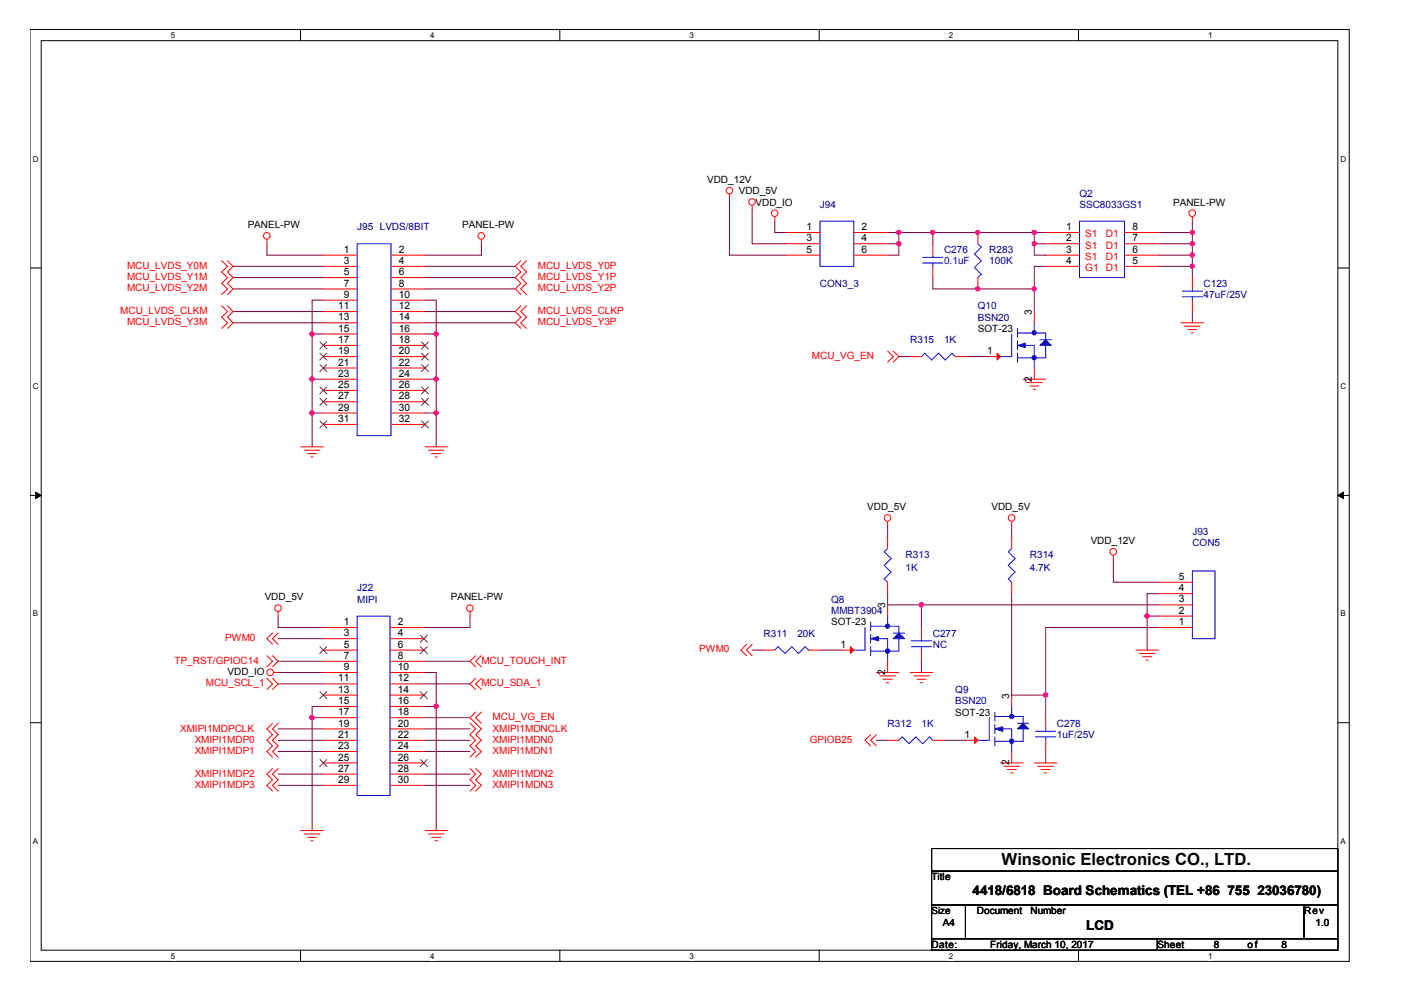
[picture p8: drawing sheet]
<svg xmlns="http://www.w3.org/2000/svg" width="297mm" height="210mm" viewBox="0 0 297 210" stroke-linecap="round" stroke-linejoin="round" font-family="sans-serif">
<path d="M6.3 6.2h279.2v197.2h-279.1zM8.7 8.6h274.3v192.5h-274.3z" fill="none" stroke="#000" stroke-width=".21"/>
<g fill="#fff">
<path d="M36.2 6.5h.9v1.9h-.9z"/>
<path d="M36.2 201.3h.9v1.9h-.9z"/>
</g>
<path d="M63.6 6.2v2.4M63.6 201.1v2.3" fill="none" stroke="#000" stroke-width=".21"/>
<g fill="#fff">
<path d="M91 6.5h.9v1.9h-.9z"/>
<path d="M91 201.3h.9v1.9h-.9z"/>
</g>
<path d="M118.4 6.2v2.4M118.4 201.1v2.3" fill="none" stroke="#000" stroke-width=".21"/>
<g fill="#fff">
<path d="M145.9 6.5h.9v1.9h-.9z"/>
<path d="M145.9 201.3h.9v1.9h-.9z"/>
</g>
<path d="M173.3 6.2v2.4M173.3 201.1v2.3" fill="none" stroke="#000" stroke-width=".21"/>
<g fill="#fff">
<path d="M200.7 6.5h1v1.9h-1z"/>
<path d="M200.7 201.3h1v1.9h-1z"/>
</g>
<path d="M228.2 6.2v2.4M228.2 201.1v2.3" fill="none" stroke="#000" stroke-width=".21"/>
<g fill="#fff">
<path d="M255.6 6.5h.9v1.9h-.9z"/>
<path d="M255.6 201.3h.9v1.9h-.9z"/>
<path d="M6.9 32.7h1.3v1.9h-1.3z"/>
<path d="M283.6 32.7h1.3v1.9h-1.3z"/>
<path d="M6.9 80.7h1.3v1.9h-1.3z"/>
<path d="M283.6 80.7h1.3v1.9h-1.3z"/>
</g>
<path d="M6.4 56.7h2.3M283 56.7h2.4" fill="none" stroke="#000" stroke-width=".21"/>
<g fill="#fff">
<path d="M6.9 128.9h1.2v1.9h-1.2z"/>
<path d="M283.6 128.9h1.2v1.9h-1.2z"/>
</g>
<path d="M6.4 104.8h2.3M7.5 104.1l1.2 .7-1.2 .7zM283 104.8h2.4M283 104.8l1.2-.7v1.4z" fill="none" stroke="#000" stroke-width=".21"/>
<path d="M7.5 104.1l1.2 .7-1.2 .7zM283 104.8l1.2-.7v1.4z" fill="#000"/>
<g fill="#fff">
<path d="M6.9 177h1.2v1.9h-1.2z"/>
<path d="M283.6 177h1.2v1.9h-1.2z"/>
</g>
<path d="M6.4 152.9h2.3M283 152.9h2.4" fill="none" stroke="#000" stroke-width=".21"/>
<path d="M66 151.9v23.8M89.7 151.9h9.7M89.7 166.2h9.7M89.7 163.8h9.7" fill="none" stroke="#800040" stroke-width=".21"/>
<circle cx="66" cy="151.8" r=".46" fill="#f0f"/>
<circle cx="66" cy="151.8" r=".46" fill="none" stroke="#f0f" stroke-width=".21"/>
<g fill="none" stroke="#800040" stroke-width=".21">
<path d="M58.8 139.9h9.6M58.8 135.1h9.6M89.7 139.9h9.7M58.8 142.3h9.6M58.8 154.2h9.6M58.8 159h9.6M58.8 156.6h9.6M58.8 144.7h9.6M68.4 149.5h-2.4v2.4h2.4M89.7 154.2h9.7M89.7 159h9.7M89.7 156.6h9.7"/>
<path d="M89.7 144.7h9.7M89.7 149.5h2.6M92.3 142.3v33.4M58.8 163.8h9.6M58.8 166.2h9.6"/>
</g>
<circle cx="92.2" cy="149.4" r=".46" fill="#f0f"/>
<circle cx="92.2" cy="149.4" r=".46" fill="none" stroke="#f0f" stroke-width=".21"/>
<path d="M252.3 49.2v2.4h-7.2M58.8 130.4v2.4h9.6M99.4 130.4v2.4h-9.7M89.7 142.3h2.6" fill="none" stroke="#800040" stroke-width=".21"/>
<circle cx="252.2" cy="51.5" r=".45" fill="#f0f"/>
<circle cx="252.2" cy="51.5" r=".45" fill="none" stroke="#f0f" stroke-width=".21"/>
<circle cx="252.2" cy="49.2" r=".45" fill="#f0f"/>
<circle cx="252.2" cy="49.2" r=".45" fill="none" stroke="#f0f" stroke-width=".21"/>
<path d="M218.8 51.6h2.4" fill="none" stroke="#800040" stroke-width=".21"/>
<circle cx="218.8" cy="51.5" r=".45" fill="#f0f"/>
<circle cx="218.8" cy="51.5" r=".45" fill="none" stroke="#f0f" stroke-width=".21"/>
<path d="M218.8 49.2v2.4" fill="none" stroke="#800040" stroke-width=".21"/>
<circle cx="218.8" cy="49.2" r=".45" fill="#f0f"/>
<circle cx="218.8" cy="49.2" r=".45" fill="none" stroke="#f0f" stroke-width=".21"/>
<path d="M252.3 51.6v7.1M206.9 61.1h11.9" fill="none" stroke="#800040" stroke-width=".21"/>
<circle cx="252.2" cy="56.3" r=".45" fill="#f0f"/>
<circle cx="252.2" cy="56.3" r=".45" fill="none" stroke="#f0f" stroke-width=".21"/>
<path d="M197.4 58.7v2.4h9.5" fill="none" stroke="#800040" stroke-width=".21"/>
<circle cx="206.9" cy="61.1" r=".45" fill="#f0f"/>
<circle cx="206.9" cy="61.1" r=".45" fill="none" stroke="#f0f" stroke-width=".21"/>
<path d="M197.4 49.2v2.4M206.9 49.2h11.9M245.1 56.4h7.2M245.1 54h7.2M252.3 46.8v2.4h-7.2M252.3 65.9v2.4" fill="none" stroke="#800040" stroke-width=".21"/>
<circle cx="252.2" cy="53.9" r=".46" fill="#f0f"/>
<circle cx="252.2" cy="53.9" r=".46" fill="none" stroke="#f0f" stroke-width=".21"/>
<path d="M218.8 49.2h2.4M218.8 51.6v2.4h2.4M221.2 56.4h-2.4v9.5" fill="none" stroke="#800040" stroke-width=".21"/>
<circle cx="218.8" cy="61.1" r=".45" fill="#f0f"/>
<circle cx="218.8" cy="61.1" r=".45" fill="none" stroke="#f0f" stroke-width=".21"/>
<path d="M187.8 51.6h2.4M190.2 49.2h7.2" fill="none" stroke="#800040" stroke-width=".21"/>
<circle cx="190.2" cy="51.5" r=".46" fill="#f0f"/>
<circle cx="190.2" cy="51.5" r=".46" fill="none" stroke="#f0f" stroke-width=".21"/>
<path d="M187.8 49.2h2.4M190.2 51.6v2.4" fill="none" stroke="#800040" stroke-width=".21"/>
<circle cx="190.2" cy="49.2" r=".46" fill="#f0f"/>
<circle cx="190.2" cy="49.2" r=".46" fill="none" stroke="#f0f" stroke-width=".21"/>
<path d="M187.8 54h2.4M190.2 49.2v2.4M197.4 49.2h9.5" fill="none" stroke="#800040" stroke-width=".21"/>
<circle cx="206.9" cy="49.2" r=".45" fill="#f0f"/>
<circle cx="206.9" cy="49.2" r=".45" fill="none" stroke="#f0f" stroke-width=".21"/>
<circle cx="197.3" cy="49.2" r=".46" fill="#f0f"/>
<circle cx="197.3" cy="49.2" r=".46" fill="none" stroke="#f0f" stroke-width=".21"/>
<path d="M154.3 42.1v11.9h12M159.1 44.4v7.2h7.2M163.9 46.8v2.4h2.4M242.7 130.4v7.2" fill="none" stroke="#800040" stroke-width=".21"/>
<circle cx="242.7" cy="130.4" r=".46" fill="#f0f"/>
<circle cx="242.7" cy="130.4" r=".46" fill="none" stroke="#f0f" stroke-width=".21"/>
<g fill="none" stroke="#800040" stroke-width=".21">
<path d="M49.3 58.7h19.1M49.3 56.4h19.1M56.5 51.6v2.4h11.9M89.9 58.7h19.1M89.9 56.4h19.1M101.9 51.6v2.4h-12M49.3 61.1h19.1M49.3 65.9h19.1M49.3 68.3h19.1M66 70.7h2.4M68.4 63.5h-2.4v16.7M89.9 61.1h19.1"/>
<path d="M89.9 65.9h19.1M89.9 68.3h19.1M89.9 63.5h2.4v7.2h-2.4M66 87.4v7.1M92.3 87.4v7.1M235.5 118.4v4.8h9.6M245.1 125.6h-2.4v4.8h2.4"/>
</g>
<circle cx="66" cy="80.2" r=".46" fill="#f0f"/>
<circle cx="66" cy="80.2" r=".46" fill="none" stroke="#f0f" stroke-width=".21"/>
<circle cx="66" cy="70.7" r=".47" fill="#f0f"/>
<circle cx="66" cy="70.7" r=".47" fill="none" stroke="#f0f" stroke-width=".21"/>
<path d="M92.3 70.7v9.5" fill="none" stroke="#800040" stroke-width=".21"/>
<circle cx="92.3" cy="80.2" r=".45" fill="#f0f"/>
<circle cx="92.3" cy="80.2" r=".45" fill="none" stroke="#f0f" stroke-width=".21"/>
<circle cx="92.2" cy="70.7" r=".46" fill="#f0f"/>
<circle cx="92.2" cy="70.7" r=".46" fill="none" stroke="#f0f" stroke-width=".21"/>
<path d="M66 87.4h2.4" fill="none" stroke="#800040" stroke-width=".21"/>
<circle cx="66" cy="87.4" r=".46" fill="#f0f"/>
<circle cx="66" cy="87.4" r=".46" fill="none" stroke="#f0f" stroke-width=".21"/>
<path d="M66 80.2v7.2M92.3 80.2v7.2h-2.4" fill="none" stroke="#800040" stroke-width=".21"/>
<circle cx="92.3" cy="87.4" r=".45" fill="#f0f"/>
<circle cx="92.3" cy="87.4" r=".45" fill="none" stroke="#f0f" stroke-width=".21"/>
<path d="M66 80.2h2.4M89.9 80.2h2.4M187.8 111.3v2.4M214 111.3v2.4M159.1 137.6h2.4M173.5 137.6h4.7M187.8 125.6v2.4h57.3M194.9 128v4.8M194.9 139.9v2.4M245.1 132.8h-23.9v14.3h-7.2M185.4 156.6h2.4M199.7 156.6h4.8" fill="none" stroke="#800040" stroke-width=".21"/>
<circle cx="194.9" cy="128" r=".45" fill="#f0f"/>
<circle cx="194.9" cy="128" r=".45" fill="none" stroke="#f0f" stroke-width=".21"/>
<path d="M221.2 147.1v4.8M221.2 159v2.4" fill="none" stroke="#800040" stroke-width=".21"/>
<circle cx="221.2" cy="147.1" r=".46" fill="#f0f"/>
<circle cx="221.2" cy="147.1" r=".46" fill="none" stroke="#f0f" stroke-width=".21"/>
<path d="M190.2 75.5h2.4M204.5 75.5h4.8M214 125.6v21.5" fill="none" stroke="#800040" stroke-width=".21"/>
<g fill="none" stroke="#f00" stroke-width=".21">
<path d="M46.9 55.2l1.2 1.2-1.2 1.1 1.2 1.2-1.2 1.3 1.2 1.1-1.2 1.2M48.1 55.2l1.2 1.2-1.2 1.1 1.2 1.2-1.2 1.3 1.2 1.1-1.2 1.2M56.5 50.6v1M101.9 50.6v1M110.2 55.2l-1.2 1.2 1.2 1.1-1.2 1.2 1.2 1.3-1.2 1.1 1.2 1.2M111.4 55.2l-1.2 1.2 1.2 1.1-1.2 1.2 1.2 1.3-1.2 1.1 1.2 1.2M154.3 41.1v1M159.1 43.4v1M163.9 45.9v.9M252.3 45.9v.9M46.9 64.7l1.2 1.2-1.2 1.2 1.2 1.2-1.2 1.2M48.1 64.7l1.2 1.2-1.2 1.2 1.2 1.2-1.2 1.2"/>
<path d="M110.2 64.7l-1.2 1.2 1.2 1.2-1.2 1.2 1.2 1.2M111.4 64.7l-1.2 1.2 1.2 1.2-1.2 1.2 1.2 1.2M187.8 74.3l1.2 1.2-1.2 1.1M189 74.3l1.2 1.2-1.2 1.1M249.9 68.3h4.7M250.6 69h3.3M251.3 69.7h1.9M252 70.5h.5M63.6 94.5h4.8M64.3 95.3h3.4M65.1 96h1.9M65.8 96.7h.5"/>
<path d="M89.9 94.5h4.8M90.6 95.3h3.3M91.3 96h2M92 96.7h.5M216.5 80.2h4.7M217.2 81h3.3M217.9 81.7h1.9M218.6 82.4h.5M187.8 110.3v1M214 110.3v1M235.5 117.5v.9M56.5 138.7l1.2 1.2-1.2 1.2"/>
<path d="M57.7 138.7l1.1 1.2-1.1 1.2M57.7 134l-1.2 1.1 1.2 1.2M58.8 129.4v1M58.8 134l-1.1 1.1 1.1 1.2M99.4 129.4v1M100.6 138.7l-1.2 1.2 1.2 1.2M101.9 138.7l-1.3 1.2 1.3 1.2M157.9 136.3l-1.1 1.3 1.1 1.1M159.1 136.3l-1.2 1.3 1.2 1.1M240.3 137.6h4.8M241 138.3h3.4M241.8 139h1.9"/>
<path d="M242.5 139.7h.5M56.5 143.5l1.2 1.2-1.2 1.2M57.7 143.5l1.1 1.2-1.1 1.2M57.7 153l-1.2 1.2 1.2 1.3-1.2 1.1 1.2 1.2-1.2 1.2 1.2 1.2M57.9 142.3h.9M58.8 153l-1.1 1.2 1.1 1.3-1.1 1.1 1.1 1.2-1.1 1.2 1.1 1.2M99.4 153l1.2 1.2-1.2 1.3 1.2 1.1-1.2 1.2 1.2 1.2-1.2 1.2M100.6 150.7l-1.2 1.2 2.5 2.3-1.3 1.3 1.3 1.1-1.3 1.2 1.3 1.2-1.3 1.2M100.6 143.5l-1.2 1.2 1.2 1.2M101.9 143.5l-1.3 1.2 1.3 1.2M101.9 150.7l-1.3 1.2 1.3 1.1M184.2 155.5l-1.2 1.1 1.2 1.2"/>
<path d="M185.4 155.5l-1.2 1.1 1.2 1.2M185.4 142.3h4.8M186.1 143h3.3M186.8 143.7h2M187.5 144.5h.5M192.6 142.3h4.8M193.3 143h3.3M194 143.7h1.9M194.7 144.5h.5M57.7 162.6l-1.2 1.2 1.2 1.2-1.2 1.2 1.2 1.2M58.8 162.6l-1.1 1.2 1.1 1.2-1.1 1.2 1.1 1.2M63.6 175.7h4.8"/>
<path d="M64.3 176.5h3.4M65.1 177.2h1.9M65.8 177.9h.5M89.9 175.7h4.8M90.6 176.5h3.3M91.3 177.2h2M92 177.9h.5M99.4 162.6l1.2 1.2-1.2 1.2 1.2 1.2-1.2 1.2M100.6 162.6l1.3 1.2-1.3 1.2 1.3 1.2-1.3 1.2M211.7 161.4h4.8M212.4 162.2h3.3M213.1 162.8h1.9"/>
<path d="M213.8 163.5h.5M218.8 161.4h4.8M219.5 162.2h3.4M220.3 162.8h1.9M221 163.5h.4"/>
<circle cx="56.5" cy="49.9" r=".7"/>
<circle cx="101.8" cy="49.9" r=".7"/>
<circle cx="154.3" cy="40.3" r=".7"/>
<circle cx="159.1" cy="42.7" r=".69"/>
<circle cx="163.9" cy="45.1" r=".7"/>
<circle cx="252.2" cy="45.1" r=".7"/>
<circle cx="187.8" cy="109.6" r=".7"/>
<circle cx="214" cy="109.6" r=".7"/>
<circle cx="235.5" cy="116.7" r=".7"/>
<circle cx="58.8" cy="128.7" r=".7"/>
<circle cx="99.4" cy="128.7" r=".7"/>
<circle cx="57.2" cy="142.3" r=".7"/>
</g>
<path d="M197.1 179.5h85.9v4.8h-85.9zM197.1 184.3h85.9v7.2h-85.9zM197.1 191.5h7.2v7.1h-7.2zM197.1 198.6h47.8v2.5h-47.8zM204.3 191.5h71.6v7.1h-71.6zM244.9 198.6h38.1v2.5h-38.1zM275.9 191.5h7.1v7.1h-7.1z" fill="none" stroke="#000" stroke-width=".21"/>
<path d="M216.5 153l1.1 1.2h-2.3z" fill="#00f"/>
<path d="M209.3 151.9v4.7h-2.4M210.5 151.6h6v1.4M210.5 150.7v1.9M210.5 153.3v1.9M210.5 155.9v1.9M211.7 154.2h2.3v4.8M214 149.5v2.1M215.3 153h2.3M216.5 153l1.1 1.2h-2.3zM216.5 154.2v2.7h-6" fill="none" stroke="#00f" stroke-width=".21"/>
<path d="M210.5 154.2l1.6-.4v.9z" fill="#00f"/>
<path d="M210.5 154.2l1.6-.4v.9z" fill="none" stroke="#00f" stroke-width=".21"/>
<circle cx="214" cy="151.6" r=".47" fill="#00f"/>
<circle cx="214" cy="151.6" r=".47" fill="none" stroke="#00f" stroke-width=".21"/>
<circle cx="214" cy="156.9" r=".47" fill="#00f"/>
<circle cx="214" cy="156.9" r=".47" fill="none" stroke="#00f" stroke-width=".21"/>
<path d="M214 147.1v2.4" fill="none" stroke="#f00" stroke-width=".21"/>
<path d="M206.2 155.9l.7 .7-.7 .8z" fill="#f00"/>
<g fill="none" stroke="#f00" stroke-width=".21">
<path d="M206.9 49.2v2.4M206.9 58.7v2.4M221.2 49.2h7.2M221.2 51.6h7.2M221.2 56.4h7.2M221.2 54h7.2M237.9 49.2h7.2M237.9 51.6h7.2M237.9 56.4h7.2M237.9 54h7.2M68.4 132.8h7.2M68.4 135.1h7.2"/>
<path d="M68.4 137.6h7.2M68.4 139.9h7.2M82.5 132.8h7.2M82.5 135.1h7.2M82.5 137.6h7.2M82.5 139.9h7.2M194.9 132.8v2.3M194.9 137.6v2.3M68.4 156.6h7.2M68.4 142.3h7.2M68.4 144.7h7.2M68.4 147.1h7.2"/>
<path d="M68.4 149.5h7.2M68.4 151.9h7.2M68.4 154.2h7.2M68.4 159h7.2M82.5 156.6h7.2M82.5 142.3h7.2M82.5 144.7h7.2M82.5 147.1h7.2M82.5 149.5h7.2M82.5 151.9h7.2M82.5 154.2h7.2M82.5 159h7.2"/>
<path d="M187.8 156.6h2.4M197.4 156.6h2.3M204.5 156.6h2.4M206.2 155.9l.7 .7-.7 .8zM214 159v2.4M221.2 151.9v2.3M221.2 156.6v2.4M68.4 161.4h7.2M68.4 163.8h7.2M68.4 166.2h7.2M82.5 161.4h7.2M82.5 163.8h7.2"/>
<path d="M82.5 166.2h7.2"/>
</g>
<path d="M206.9 51.6l.7 .7-1.4 1.4 1.4 1.5-1.4 1.4 1.4 1.4-.7 .7M228.4 46.8h9.5v11.9h-9.5zM75.6 130.4h6.9v37.9h-6.9zM192.8 136.8h4.3M192.8 135.6h4.3M194.9 135.1v.5M194.9 136.8v.8M190.2 156.6l.7-.7 1.4 1.5 1.5-1.5 1.4 1.5 1.4-1.5 .8 .7M219.1 155.9h4.3M219.1 154.7h4.3M221.2 154.2v.5M221.2 155.9v.7" fill="none" stroke="#00f" stroke-width=".21"/>
<g fill="none" stroke="#804000" stroke-width=".21">
<path d="M67.7 136.8l1.5 1.5M69.1 136.8l-1.5 1.5M88.9 134.4l1.5 1.5M88.9 136.8l1.5 1.5M90.4 134.4l-1.5 1.5M90.4 136.8l-1.5 1.5M67.7 146.4l1.5 1.4M69.1 146.4l-1.5 1.4M88.9 146.4l1.5 1.4M90.4 146.4l-1.5 1.4M67.7 160.7l1.5 1.5M69.1 160.7l-1.5 1.5"/>
<path d="M88.9 160.7l1.5 1.5M90.4 160.7l-1.5 1.5"/>
</g>
<path d="M190.2 134l1.2 1.1h-2.4z" fill="#00f"/>
<path d="M183 132.8v4.8h-2.4M184.2 132.5h6v1.5M184.2 131.6v1.9M184.2 134.2v1.9M184.2 136.8v1.9M185.4 135.1h2.4v4.8M187.8 130.4v2.1M189 134h2.4M190.2 134l1.2 1.1h-2.4zM190.2 135.1v2.7h-6" fill="none" stroke="#00f" stroke-width=".21"/>
<path d="M184.2 135.1l1.7-.4v.9z" fill="#00f"/>
<path d="M184.2 135.1l1.7-.4v.9z" fill="none" stroke="#00f" stroke-width=".21"/>
<circle cx="187.8" cy="132.5" r=".45" fill="#00f"/>
<circle cx="187.8" cy="132.5" r=".45" fill="none" stroke="#00f" stroke-width=".21"/>
<circle cx="187.8" cy="137.8" r=".46" fill="#00f"/>
<circle cx="187.8" cy="137.8" r=".46" fill="none" stroke="#00f" stroke-width=".21"/>
<path d="M187.8 128v2.4" fill="none" stroke="#f00" stroke-width=".21"/>
<path d="M179.9 136.8l.7 .8-.7 .7z" fill="#f00"/>
<path d="M187.8 113.7v2.3M178.2 137.6h2.4M179.9 136.8l.7 .8-.7 .7zM187.8 123.2v2.4M187.8 139.9v2.4" fill="none" stroke="#f00" stroke-width=".21"/>
<path d="M187.8 116l-.7 .8 1.4 1.4-1.4 1.4 1.4 1.4-1.4 1.5 .7 .7" fill="none" stroke="#00f" stroke-width=".21"/>
<path d="M220 73.1l1.2-1.2 1.2 1.2z" fill="#00f"/>
<path d="M214 70.7v4.8h-2.3M215.3 70.5h5.9v1.4M215.3 69.5v1.9M215.3 72.1v1.9M215.3 74.7v1.9M216.5 73.1h2.3v4.8M218.8 68.3v2.2M220 73.1l1.2-1.2 1.2 1.2zM220 71.9h2.4M221.2 73.1v2.6h-5.9" fill="none" stroke="#00f" stroke-width=".21"/>
<path d="M215.3 73.1l1.6-.5v.9z" fill="#00f"/>
<path d="M215.3 73.1l1.6-.5v.9z" fill="none" stroke="#00f" stroke-width=".21"/>
<circle cx="218.8" cy="70.4" r=".46" fill="#00f"/>
<circle cx="218.8" cy="70.4" r=".46" fill="none" stroke="#00f" stroke-width=".21"/>
<circle cx="218.8" cy="75.7" r=".45" fill="#00f"/>
<circle cx="218.8" cy="75.7" r=".45" fill="none" stroke="#00f" stroke-width=".21"/>
<path d="M218.8 65.9v2.4" fill="none" stroke="#f00" stroke-width=".21"/>
<path d="M210.9 74.7l.8 .8-.8 .7z" fill="#f00"/>
<g fill="none" stroke="#f00" stroke-width=".21">
<path d="M68.4 54h7.2M68.4 56.4h7.2M68.4 58.7h7.2M82.7 54h7.2M82.7 56.4h7.2M82.7 58.7h7.2M166.3 49.2h7.2M166.3 51.6h7.2M166.3 54h7.2M180.6 49.2h7.2M180.6 51.6h7.2M180.6 54h7.2"/>
<path d="M197.4 51.6v2.4M197.4 56.4v2.3M252.3 58.7v2.4M68.4 75.5h7.2M68.4 61.1h7.2M68.4 63.5h7.2M68.4 65.9h7.2M68.4 68.3h7.2M68.4 70.7h7.2M68.4 73.1h7.2M68.4 77.9h7.2M82.7 75.5h7.2"/>
<path d="M82.7 61.1h7.2M82.7 63.5h7.2M82.7 65.9h7.2M82.7 68.3h7.2M82.7 70.7h7.2M82.7 73.1h7.2M82.7 77.9h7.2M192.6 75.5h2.3M202.1 75.5h2.4M209.3 75.5h2.4M210.9 74.7l.8 .8-.8 .7zM218.8 77.9v2.3"/>
<path d="M252.3 63.5v2.4M68.4 80.2h7.2M68.4 82.6h7.2M68.4 85h7.2M68.4 87.4h7.2M68.4 89.8h7.2M82.7 80.2h7.2M82.7 82.6h7.2M82.7 85h7.2M82.7 87.4h7.2M82.7 89.8h7.2M214 113.7v2.3"/>
<path d="M161.5 137.6h2.4M171.1 137.6h2.4M214 123.2v2.4M245.1 132.8h7.2M245.1 130.4h7.2M245.1 128h7.2M245.1 125.6h7.2M245.1 123.2h7.2"/>
</g>
<g fill="none" stroke="#00f" stroke-width=".21">
<path d="M75.6 51.6h7.1v40.6h-7.1zM173.5 46.8h7.1v9.6h-7.1zM195.2 55.6h4.3M195.2 54.5h4.3M197.4 54v.5M197.4 55.6v.8M202.1 75.5l-.7-.8-1.4 1.5-1.5-1.5-1.4 1.5-1.4-1.5-.8 .8M250.1 62.8h4.3M250.1 61.6h4.3M252.3 61.1v.5M252.3 62.8v.7M214 116l-.7 .8 1.5 1.4-1.5 1.4 1.5 1.4-1.5 1.5 .7 .7"/>
<path d="M171.1 137.6l-.8-.8-1.4 1.5-1.4-1.5-1.4 1.5-1.5-1.5-.7 .8M252.3 120.8h4.7v14.3h-4.7z"/>
</g>
<g fill="none" stroke="#804000" stroke-width=".21">
<path d="M67.7 72.4l1.5 1.4M67.7 74.7l1.5 1.5M67.7 77.1l1.5 1.5M69.1 72.4l-1.5 1.4M69.1 74.7l-1.5 1.5M69.1 77.1l-1.5 1.5M89.2 72.4l1.5 1.4M89.2 74.7l1.5 1.5M89.2 77.1l1.5 1.5M90.6 72.4l-1.4 1.4M90.6 74.7l-1.4 1.5M90.6 77.1l-1.4 1.5"/>
<path d="M67.7 81.9l1.5 1.5M67.7 84.3l1.5 1.5M67.7 89.1l1.5 1.5M69.1 81.9l-1.5 1.5M69.1 84.3l-1.5 1.5M69.1 89.1l-1.5 1.5M89.2 81.9l1.5 1.5M89.2 84.3l1.5 1.5M89.2 89.1l1.5 1.5M90.6 81.9l-1.4 1.5M90.6 84.3l-1.4 1.5M90.6 89.1l-1.4 1.5"/>
</g>
<circle cx="66" cy="151.8" r=".46" fill="#f0f"/>
<circle cx="66" cy="151.8" r=".46" fill="none" stroke="#f0f" stroke-width=".21"/>
<circle cx="92.2" cy="149.4" r=".46" fill="#f0f"/>
<circle cx="92.2" cy="149.4" r=".46" fill="none" stroke="#f0f" stroke-width=".21"/>
<circle cx="252.2" cy="51.5" r=".45" fill="#f0f"/>
<circle cx="252.2" cy="51.5" r=".45" fill="none" stroke="#f0f" stroke-width=".21"/>
<circle cx="252.2" cy="49.2" r=".45" fill="#f0f"/>
<circle cx="252.2" cy="49.2" r=".45" fill="none" stroke="#f0f" stroke-width=".21"/>
<circle cx="218.8" cy="51.5" r=".45" fill="#f0f"/>
<circle cx="218.8" cy="51.5" r=".45" fill="none" stroke="#f0f" stroke-width=".21"/>
<circle cx="218.8" cy="49.2" r=".45" fill="#f0f"/>
<circle cx="218.8" cy="49.2" r=".45" fill="none" stroke="#f0f" stroke-width=".21"/>
<circle cx="252.2" cy="56.3" r=".45" fill="#f0f"/>
<circle cx="252.2" cy="56.3" r=".45" fill="none" stroke="#f0f" stroke-width=".21"/>
<circle cx="206.9" cy="61.1" r=".45" fill="#f0f"/>
<circle cx="206.9" cy="61.1" r=".45" fill="none" stroke="#f0f" stroke-width=".21"/>
<circle cx="252.2" cy="53.9" r=".46" fill="#f0f"/>
<circle cx="252.2" cy="53.9" r=".46" fill="none" stroke="#f0f" stroke-width=".21"/>
<circle cx="218.8" cy="61.1" r=".45" fill="#f0f"/>
<circle cx="218.8" cy="61.1" r=".45" fill="none" stroke="#f0f" stroke-width=".21"/>
<circle cx="190.2" cy="51.5" r=".46" fill="#f0f"/>
<circle cx="190.2" cy="51.5" r=".46" fill="none" stroke="#f0f" stroke-width=".21"/>
<circle cx="190.2" cy="49.2" r=".46" fill="#f0f"/>
<circle cx="190.2" cy="49.2" r=".46" fill="none" stroke="#f0f" stroke-width=".21"/>
<circle cx="206.9" cy="49.2" r=".45" fill="#f0f"/>
<circle cx="206.9" cy="49.2" r=".45" fill="none" stroke="#f0f" stroke-width=".21"/>
<circle cx="197.3" cy="49.2" r=".46" fill="#f0f"/>
<circle cx="197.3" cy="49.2" r=".46" fill="none" stroke="#f0f" stroke-width=".21"/>
<circle cx="242.7" cy="130.4" r=".46" fill="#f0f"/>
<circle cx="242.7" cy="130.4" r=".46" fill="none" stroke="#f0f" stroke-width=".21"/>
<circle cx="66" cy="80.2" r=".46" fill="#f0f"/>
<circle cx="66" cy="80.2" r=".46" fill="none" stroke="#f0f" stroke-width=".21"/>
<circle cx="66" cy="70.7" r=".47" fill="#f0f"/>
<circle cx="66" cy="70.7" r=".47" fill="none" stroke="#f0f" stroke-width=".21"/>
<circle cx="92.3" cy="80.2" r=".45" fill="#f0f"/>
<circle cx="92.3" cy="80.2" r=".45" fill="none" stroke="#f0f" stroke-width=".21"/>
<circle cx="92.2" cy="70.7" r=".46" fill="#f0f"/>
<circle cx="92.2" cy="70.7" r=".46" fill="none" stroke="#f0f" stroke-width=".21"/>
<circle cx="66" cy="87.4" r=".46" fill="#f0f"/>
<circle cx="66" cy="87.4" r=".46" fill="none" stroke="#f0f" stroke-width=".21"/>
<circle cx="92.3" cy="87.4" r=".45" fill="#f0f"/>
<circle cx="92.3" cy="87.4" r=".45" fill="none" stroke="#f0f" stroke-width=".21"/>
<circle cx="194.9" cy="128" r=".45" fill="#f0f"/>
<circle cx="194.9" cy="128" r=".45" fill="none" stroke="#f0f" stroke-width=".21"/>
<circle cx="221.2" cy="147.1" r=".46" fill="#f0f"/>
<circle cx="221.2" cy="147.1" r=".46" fill="none" stroke="#f0f" stroke-width=".21"/>
<text font-size="3.5" x="211.9" y="183.1">Winsonic Electronics CO., LTD.</text>
<g font-size="2.8">
<text x="205.8" y="189.3">4418/6818 Board Schematics (TEL +86</text>
<text x="259.7" y="189.3">755</text>
<text x="266" y="189.3">23036780)</text>
<text x="229.8" y="196.7">LCD</text>
</g>
<g font-size="2.2">
<text x="72.7" y="53.5">1</text>
<text x="84.4" y="53.5">2</text>
<text x="170.6" y="48.7">1</text>
<text x="170.6" y="51.1">3</text>
<text x="170.6" y="53.5">5</text>
<text x="182.3" y="48.7">2</text>
<text x="182.3" y="51.1">4</text>
<text x="182.3" y="53.5">6</text>
<text x="225.6" y="48.7">1</text>
<text x="225.6" y="53.5">3</text>
<text x="225.6" y="51.1">2</text>
<text x="239.6" y="48.7">8</text>
<text x="239.6" y="51.1">7</text>
<text x="239.6" y="53.5">6</text>
<text x="72.7" y="55.9">3</text>
<text x="72.7" y="58.2">5</text>
<text x="84.4" y="55.9">4</text>
<text x="84.4" y="58.2">6</text>
<text x="225.6" y="55.9">4</text>
<text x="239.6" y="55.9">5</text>
<text x="71.5" y="65.4">11</text>
<text x="72.7" y="60.6">7</text>
<text x="72.7" y="63">9</text>
<text x="84.4" y="60.6">8</text>
<text x="84.4" y="63">10</text>
<text x="84.4" y="65.4">12</text>
<text x="71.5" y="67.8">13</text>
<text x="71.5" y="70.2">15</text>
<text x="84.4" y="67.8">14</text>
<text x="84.4" y="70.2">16</text>
<text x="218.3" y="66.6" transform="rotate(-90 218.3 66.6)">3</text>
<text x="71.5" y="72.6">17</text>
<text x="71.5" y="74.9">19</text>
<text x="71.5" y="77.4">21</text>
<text x="84.4" y="72.6">18</text>
<text x="84.4" y="74.9">20</text>
<text x="84.4" y="77.4">22</text>
<text x="208.8" y="74.9">1</text>
<text x="71.5" y="79.7">23</text>
<text x="71.5" y="82.1">25</text>
<text x="84.4" y="79.7">24</text>
<text x="84.4" y="82.1">26</text>
<text x="218.3" y="80.7" transform="rotate(-90 218.3 80.7)">2</text>
<text x="71.5" y="84.5">27</text>
<text x="71.5" y="86.9">29</text>
<text x="71.5" y="89.3">31</text>
<text x="84.4" y="84.5">28</text>
<text x="84.4" y="86.9">30</text>
<text x="84.4" y="89.3">32</text>
<text x="249.4" y="125.1">4</text>
<text x="249.4" y="122.7">5</text>
<text x="187.3" y="128.7" transform="rotate(-90 187.3 128.7)">3</text>
<text x="249.4" y="129.9">2</text>
<text x="249.4" y="127.5">3</text>
<text x="72.7" y="132.3">1</text>
<text x="72.7" y="134.6">3</text>
<text x="72.7" y="137">5</text>
<text x="84.2" y="132.3">2</text>
<text x="84.2" y="134.6">4</text>
<text x="84.2" y="137">6</text>
<text x="177.8" y="137">1</text>
<text x="249.4" y="132.3">1</text>
<text x="72.7" y="139.4">7</text>
<text x="72.7" y="141.8">9</text>
<text x="84.2" y="139.4">8</text>
<text x="84.2" y="141.8">10</text>
<text x="187.3" y="142.8" transform="rotate(-90 187.3 142.8)">2</text>
<text x="71.5" y="144.2">11</text>
<text x="71.5" y="146.6">13</text>
<text x="71.5" y="149">15</text>
<text x="84.2" y="144.2">12</text>
<text x="84.2" y="146.6">14</text>
<text x="84.2" y="149">16</text>
<text x="213.5" y="147.8" transform="rotate(-90 213.5 147.8)">3</text>
<text x="71.5" y="151.4">17</text>
<text x="71.5" y="153.7">19</text>
<text x="84.2" y="151.4">18</text>
<text x="84.2" y="153.7">20</text>
<text x="71.5" y="156.1">21</text>
<text x="71.5" y="158.5">23</text>
<text x="71.5" y="160.9">25</text>
<text x="84.2" y="156.1">22</text>
<text x="84.2" y="158.5">24</text>
<text x="84.2" y="160.9">26</text>
<text x="204" y="156.1">1</text>
<text x="213.5" y="161.9" transform="rotate(-90 213.5 161.9)">2</text>
<text x="71.5" y="163.3">27</text>
<text x="71.5" y="165.7">29</text>
<text x="84.2" y="163.3">28</text>
<text x="84.2" y="165.7">30</text>
</g>
<g font-size="2.2" fill="#f00">
<text x="229.6" y="50.2">S1</text>
<text x="229.6" y="52.6">S1</text>
<text x="234" y="50.2">D1</text>
<text x="234" y="52.6">D1</text>
<text x="229.6" y="57.4">G1</text>
<text x="229.6" y="55">S1</text>
<text x="234" y="55">D1</text>
<text x="234" y="57.4">D1</text>
</g>
<g font-size="2.1">
<text x="149.6" y="38.7">VDD_12V</text>
<text x="156.3" y="41.1">VDD_5V</text>
<text x="159.9" y="43.5">VDD_IO</text>
<text x="248.2" y="43.5">PANEL-PW</text>
<text x="52.4" y="48.3">PANEL-PW</text>
<text x="97.8" y="48.3">PANEL-PW</text>
<text x="206.9" y="70.2">SOT-23</text>
<text x="183.5" y="108">VDD_5V</text>
<text x="209.8" y="108">VDD_5V</text>
<text x="230.8" y="115.1">VDD_12V</text>
<text x="56" y="127.1">VDD_5V</text>
<text x="95.4" y="127.1">PANEL-PW</text>
<text x="175.9" y="132.3">SOT-23</text>
<text x="48.1" y="142.8">VDD_IO</text>
<text x="202.1" y="151.4">SOT-23</text>
<text x="197.1" y="186.3">Title</text>
<text x="197.1" y="193.4">Size</text>
<text x="199.5" y="195.8">A4</text>
<text x="206.7" y="193.4">Document</text>
<text x="218" y="193.4">Number</text>
<text x="275.9" y="193.4">Rev</text>
<text x="278.3" y="195.8">1.0</text>
<text x="197.1" y="200.6">Date:</text>
<text x="209.5" y="200.6">Friday, March 10, 2017</text>
<text x="244.9" y="200.6">Sheet</text>
<text x="256.8" y="200.6">8</text>
<text x="263.9" y="200.6">of</text>
<text x="271.1" y="200.6">8</text>
</g>
<g font-size="2.1" fill="#000080">
<text x="228.4" y="41.6">Q2</text>
<text x="173.5" y="44">J94</text>
<text x="228.4" y="44">SSC8033GS1</text>
<text x="75.6" y="48.7">J95 LVDS/8BIT</text>
<text x="199.7" y="53.5">C276</text>
<text x="209.3" y="53.5">R283</text>
<text x="199.7" y="55.9">0.1uF</text>
<text x="209.3" y="55.9">100K</text>
<text x="173.5" y="60.7">CON3_3</text>
<text x="206.9" y="65.5">Q10</text>
<text x="254.6" y="60.7">C123</text>
<text x="254.6" y="63.1">47uF/25V</text>
<text x="206.9" y="67.9">BSN20</text>
<text x="192.6" y="72.6">R315</text>
<text x="199.7" y="72.6">1K</text>
<text x="252.3" y="113.2">J93</text>
<text x="191.6" y="118">R313</text>
<text x="217.9" y="118">R314</text>
<text x="252.3" y="115.6">CON5</text>
<text x="75.6" y="125.2">J22</text>
<text x="191.6" y="120.9">1K</text>
<text x="217.9" y="120.9">4.7K</text>
<text x="75.6" y="127.6">MIPI</text>
<text x="175.9" y="127.6">Q8</text>
<text x="175.9" y="129.9">MMBT3904</text>
<text x="161.5" y="134.7">R311</text>
<text x="168.7" y="134.7">20K</text>
<text x="197.4" y="134.7">C277</text>
<text x="197.4" y="137.1">NC</text>
<text x="202.1" y="146.7">Q9</text>
<text x="202.1" y="149">BSN20</text>
<text x="187.8" y="153.8">R312</text>
<text x="194.9" y="153.8">1K</text>
<text x="223.6" y="153.8">C278</text>
<text x="223.6" y="156.2">1uF/25V</text>
</g>
<g font-size="2.1" fill="#f00">
<text x="26.9" y="56.9">MCU_LVDS_Y0M</text>
<text x="26.9" y="59.3">MCU_LVDS_Y1M</text>
<text x="113.8" y="59.3">MCU_LVDS_Y1P</text>
<text x="113.8" y="56.9">MCU_LVDS_Y0P</text>
<text x="26.9" y="61.7">MCU_LVDS_Y2M</text>
<text x="113.8" y="61.7">MCU_LVDS_Y2P</text>
<text x="25.4" y="66.4">MCU_LVDS_CLKM</text>
<text x="26.9" y="68.8">MCU_LVDS_Y3M</text>
<text x="113.8" y="66.4">MCU_LVDS_CLKP</text>
<text x="113.8" y="68.8">MCU_LVDS_Y3P</text>
<text x="171.8" y="76">MCU_VG_EN</text>
<text x="47.6" y="135.6">PWM0</text>
<text x="36.9" y="140.4">TP_RST/GPIOC14</text>
<text x="101.9" y="140.4">MCU_TOUCH_INT</text>
<text x="147.9" y="138.1">PWM0</text>
<text x="43.6" y="145.2">MCU_SCL_1</text>
<text x="101.9" y="145.2">MCU_SDA_1</text>
<text x="38.1" y="154.8">XMIPI1MDPCLK</text>
<text x="104.2" y="154.8">XMIPI1MDNCLK</text>
<text x="104.2" y="152.4">MCU_VG_EN</text>
<text x="41.2" y="157.2">XMIPI1MDP0</text>
<text x="41.2" y="159.5">XMIPI1MDP1</text>
<text x="104.2" y="157.2">XMIPI1MDN0</text>
<text x="104.2" y="159.5">XMIPI1MDN1</text>
<text x="171.3" y="157.2">GPIOB25</text>
<text x="41.2" y="164.3">XMIPI1MDP2</text>
<text x="41.2" y="166.7">XMIPI1MDP3</text>
<text x="104.2" y="164.3">XMIPI1MDN2</text>
<text x="104.2" y="166.7">XMIPI1MDN3</text>
</g>
<g font-size="1.7">
<text x="36.2" y="8">5</text>
<text x="91" y="8">4</text>
<text x="145.9" y="8">3</text>
<text x="200.7" y="8">2</text>
<text x="255.6" y="8">1</text>
<text x="6.9" y="34.2">D</text>
<text x="283.6" y="34.2">D</text>
<text x="6.9" y="82.3">C</text>
<text x="283.6" y="82.3">C</text>
<text x="6.9" y="130.4">B</text>
<text x="283.6" y="130.4">B</text>
<text x="6.9" y="178.5">A</text>
<text x="283.6" y="178.5">A</text>
<text x="36.2" y="202.8">5</text>
<text x="91" y="202.8">4</text>
<text x="145.9" y="202.8">3</text>
<text x="200.7" y="202.8">2</text>
<text x="255.6" y="202.8">1</text>
</g>
</svg>
